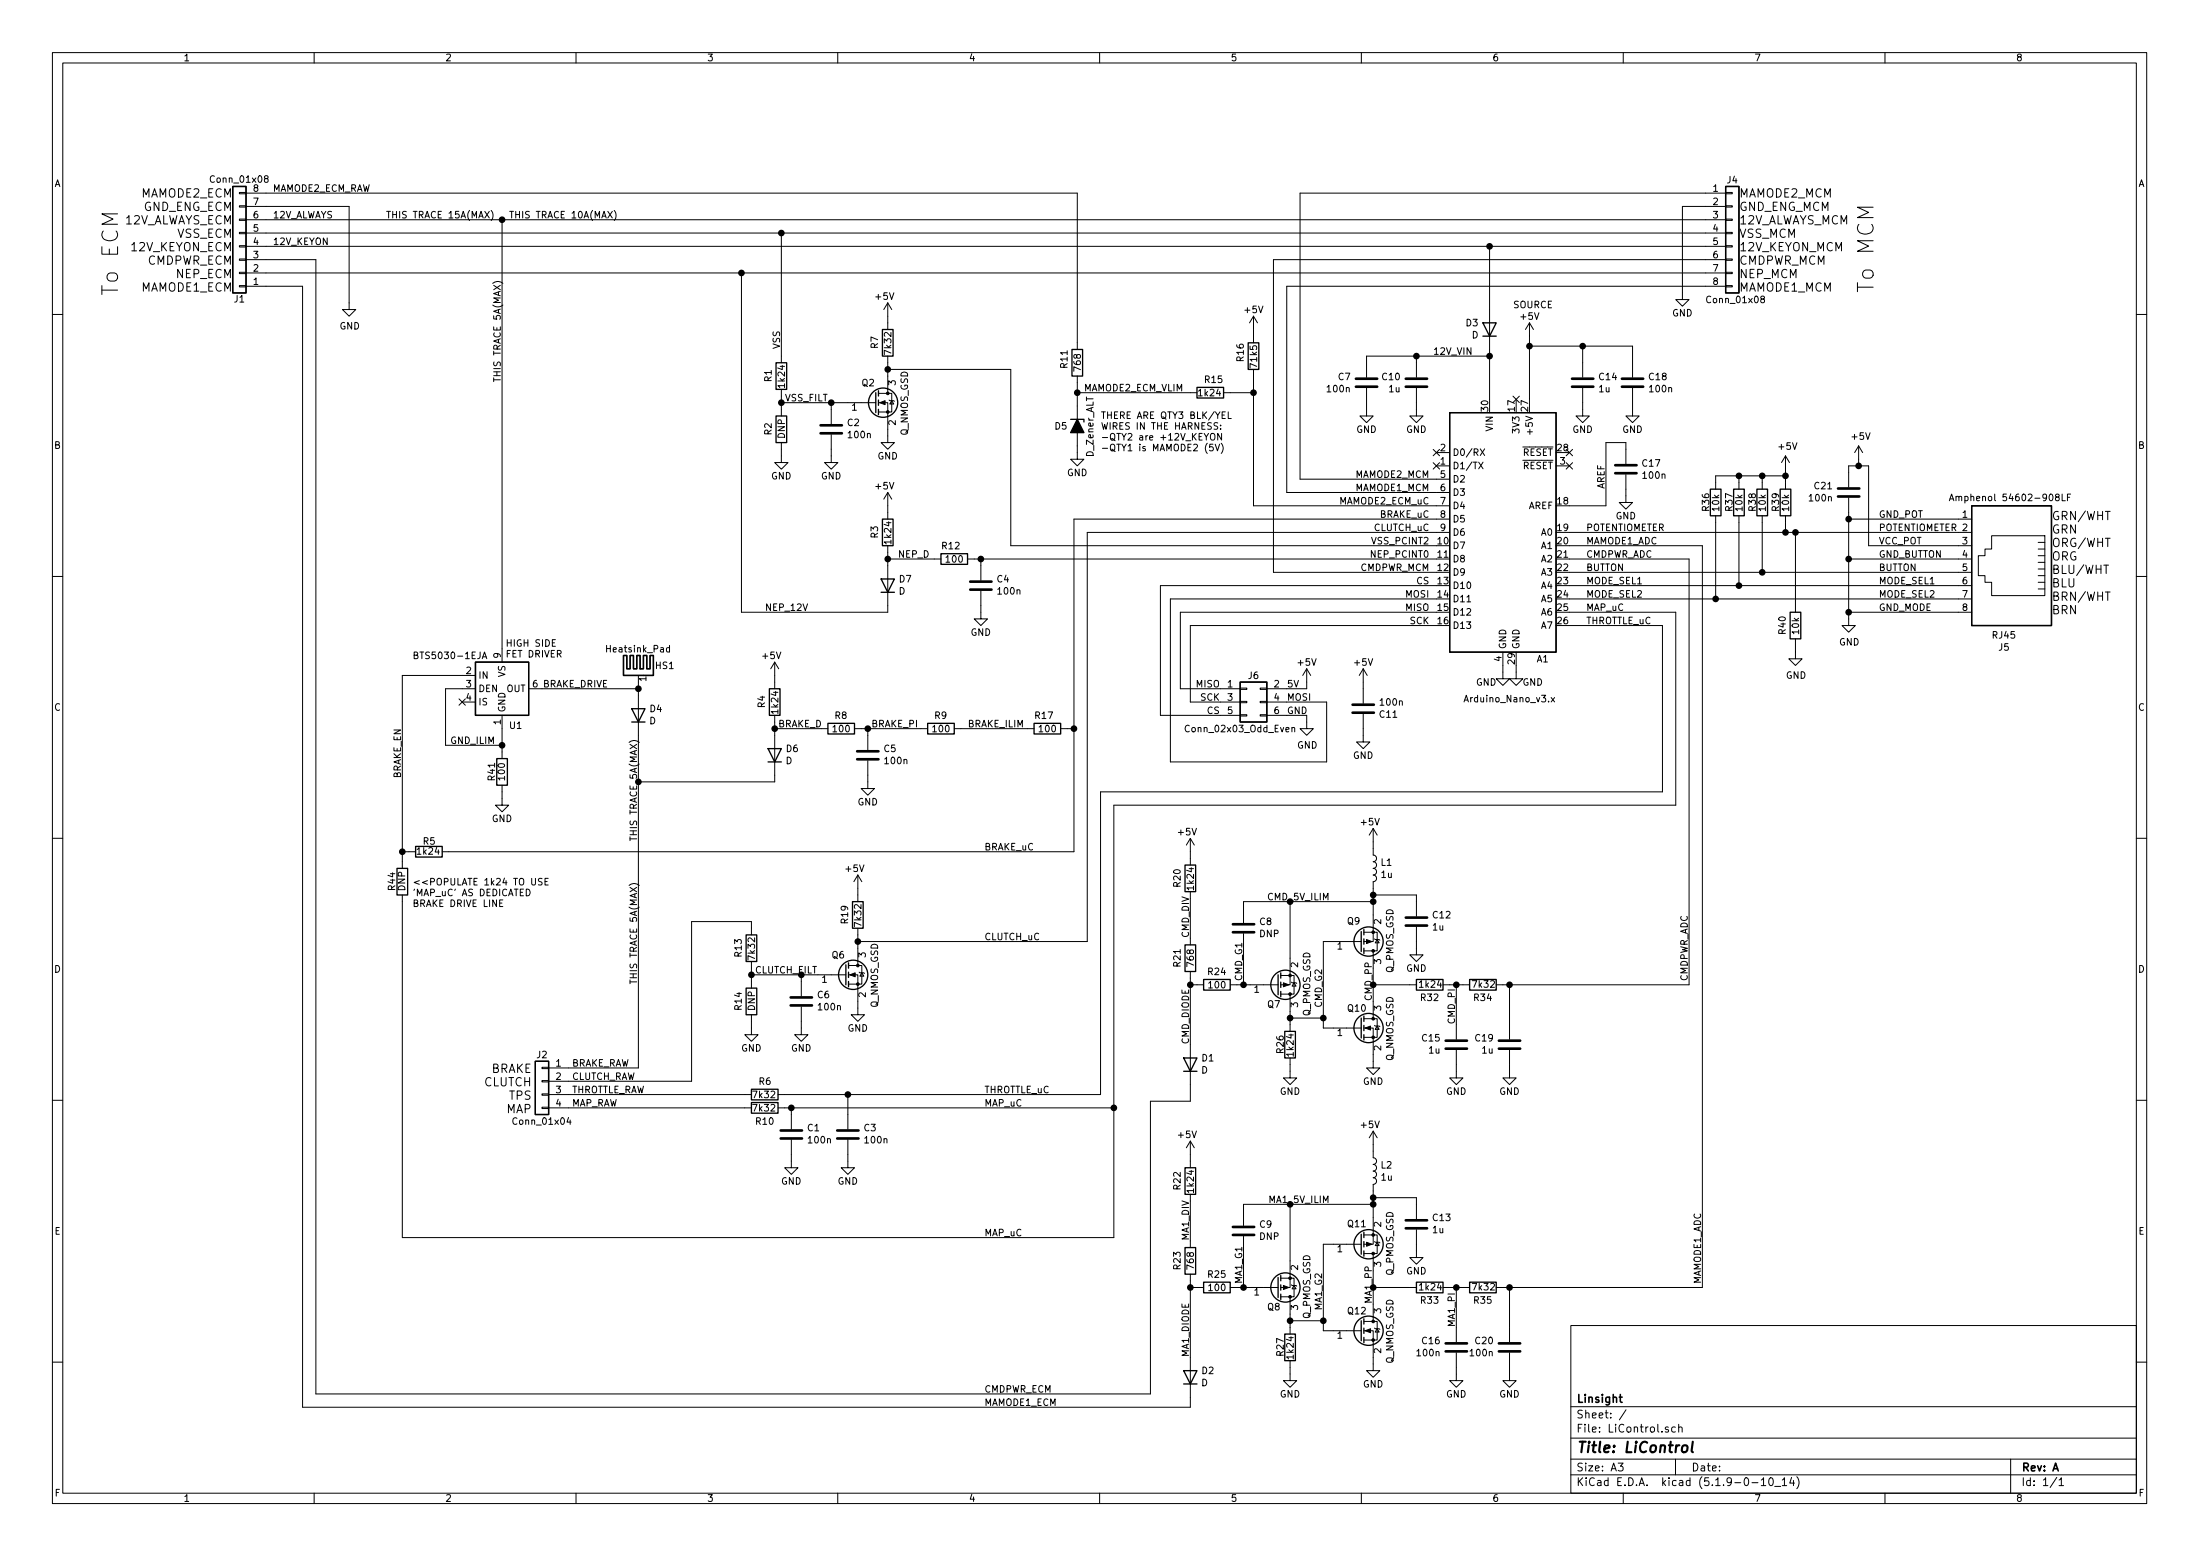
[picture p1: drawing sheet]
<svg xmlns="http://www.w3.org/2000/svg" width="420mm" height="297mm" viewBox="0 0 420 297" stroke-linecap="round" stroke-linejoin="round" font-family="sans-serif">
<g fill="none" stroke="#000" stroke-width=".19">
<path d="M10 10h400v277h-400zM12 12h396v273.1h-396zM60 10v2M110 10v2M160 10v2M210 10v2M260 10v2M310 10v2M360 10v2M45.7 39.3h1.3v.2h-1.3zM45.7 36.7h1.3v.3h-1.3zM47 39.4h19.7v19.7h1.2l-1.2 1.3-1.3-1.3h1.3"/>
<path d="M47 36.9h158.7v29.8M50.7 34.1l-.2-.1v-.3l.2-.2 .4 .1 .1 .4-.6 .1-.1 .2v.3l.2 .2h.4l.1-.2v-.4l-.2-.1M329.6 39.3h1.2v.2h-1.2zM329.6 36.7h1.2v.3h-1.2zM329.6 39.4h-8.3v17.8h1.3l-1.3 1.3-1.3-1.3h1.3M329.6 36.9h-81.3v54.6h28.6M45.7 41.8h1.3v.3h-1.3zM45.7 44.4h1.3v.2h-1.3zM45.7 49.4h1.3v.3h-1.3zM45.7 52h1.3v.2h-1.3zM45.7 54.5h1.3v.3h-1.3zM45.7 46.9h1.3v.3h-1.3z"/>
<path d="M47 41.9h282.6M47 44.5h282.6M47 47h282.6M47 49.6h13.3v216.5h159.4v-55.9h7.6v-24.7M47 52.1h282.6M47 54.6h10.8v214h169.5v-25.4M92.6 40.3l.8 1.3M93.4 40.3l-.8 1.3M93.8 40.2a1.47 1.47 0 0 1 0 1.9M95.9 41.9v84.5M116.1 40.3l.8 1.3M116.9 40.3l-.8 1.3"/>
<path d="M117.3 40.2a1.47 1.47 0 0 1 0 1.9M141.6 52.1v64.8h27.9v-12.7M149.2 44.5v24.8M169.5 57.8v5.1M169.5 57.8l-.7 1.3M169.5 57.8l.8 1.3M284.5 47v29.2M329.6 49.4h1.2v.3h-1.2zM329.6 52h1.2v.2h-1.2zM329.6 54.5h1.2v.3h-1.2zM329.6 46.9h1.2v.3h-1.2zM329.6 41.8h1.2v.3h-1.2z"/>
<path d="M329.6 44.4h1.2v.2h-1.2zM329.6 49.6h-86.4v59.7h31.1M329.6 54.6h-83.9v39.4h31.2M336.5 57.1l-.2-.1v-.3l.2-.2 .4 .1v.4l-.5 .1-.1 .2v.3l.2 .2 .4-.1 .1-.1-.1-.4-.1-.1M10 60h2M94.3 72.1v.8M94.3 72.5h1.3M149.2 74.3v5.1M149.2 76.9h18.1M158.7 76.9v4M167.8 76.9h1.7v7.6h1.3l-1.3 1.3-1.2-1.3h1.2M167.8 75.1h2.5v3.5h-2.5"/>
<path d="M169.5 70.5h23.5v33.7h81.3M169.5 68v7.1M169.8 76.4l1 .2M170.3 76.5l.4 .6h-.8zM205.7 71.8v15.9h1.3l-1.3 1.2-1.2-1.2h1.2M205.7 75h22.9M233.4 79.2h.4M233.7 75h5.7M234 78.6h-.6v1.3h.6M234.6 78.6v1.3h.6M239.4 60.4v5M239.4 70.5v26.1h37.5"/>
<path d="M239.4 60.4l-.8 1.2M239.4 60.4l.8 1.2M261 74.1v5.3h1.3l-1.3 1.3-1.3-1.3h1.3M270.5 74.1v5.3h1.3l-1.3 1.3-1.3-1.3h1.3M270.5 68v4M284.5 68h-23.5v4M289 75.6l1.2 1.2M290.2 75.6l-1.2 1.2M292.1 61.6l-.8 1.3M292.1 61.6v14.6M292.1 61.6l.8 1.3M292.1 66.1h19.7v5.9"/>
<path d="M302.3 74.1v5.3h1.2l-1.2 1.3-1.3-1.3h1.3M302.3 66.1v5.9M311.8 74.1v5.3h1.3l-1.3 1.3-1.3-1.3h1.3M408 60h2M149.2 84.5v3.8h1.3l-1.3 1.3-1.2-1.3h1.2M158.7 83v5.3h1.3l-1.3 1.3-1.2-1.3h1.2M169.5 94l-.7 1.3M169.5 94v5.1M169.5 94l.8 1.3M230 82.7l.4 .7 .4-.7M231.2 82.9l.3-.2a.45 .45 0 0 1 .5 .5l-.1 .8h-.6a1 1 0 0 1-.1-1.1zM231.6 84.8h-.5l-.1 .6 .5-.1 .2 .2v.3l-.2 .3-.5-.2"/>
<path d="M232.1 84.8l.4 1.3 .4-1.3M232.6 80.8l-.5-.1-.2 .1 .1 .4 .5 .3 .1 .2-.3 .3-.4-.1M233.1 81.8v.2M233.1 81.2v.1M233.2 84.6a1.4 1.4 0 0 1 0 1.9M233.3 82.7v1.3l-.7-1.3v1.3M273.7 88.3l1.2 1.2M273.7 85.8l1.2 1.2M274.3 88.9h2.6M274.3 86.4h2.6M274.9 88.3l-1.2 1.2M274.9 85.8l-1.2 1.2"/>
<path d="M276.9 99.1h-71.8v63.5h-120.6M282.4 88.2l.8 1.3M282.7 85.7l.8 1.3M283.2 88.2l-.8 1.3M283.5 85.7l-.8 1.3M297.2 88.9h2.5M299.1 85.8l1.2 1.2M299.1 88.3l1.2 1.2M300.3 85.8l-1.2 1.2M300.3 88.3l-1.2 1.2M310.5 90.6v5.3h1.3l-1.3 1.3-1.3-1.3h1.3M310.5 88.6v-4.1h-3.8v12.1h-7"/>
<path d="M327.7 98.5v15.8M332.1 90.8v2.6M332.1 98.5v13.3M336.5 90.8v2.6M336.5 98.5v10.8M341 87l-.8 1.3M341 87v6.4M341 98.5v3.1M341 87l.8 1.3M341 90.8h-13.3v2.6M353.1 95v24.4h1.2l-1.2 1.3-1.3-1.3h1.3M353.1 99.1h23.5"/>
<path d="M353.1 93v-4.1h3.8v15.3h19.7M355 85.1l-.8 1.3M355 85.1v3.8M355 85.1l.7 1.3M391.5 94.4l.1-.1a.67 .67 0 0 1 .5 .7 .67 .67 0 0 1-.5 .6l-.3-.5zM392.8 94.9l-.2-.1v-.4l.2-.1 .4 .1v.4l-.5 .1-.1 .2v.3l.2 .2 .4-.1 .1-.1-.1-.4-.2-.1M393.8 94.3v1.3h.6M394.8 94.9h.5M395.5 94.3h-.7v1.3M10 110h2M169.5 106.7h10.2M184.8 106.7h89.5"/>
<path d="M187.3 112.8v5.3h1.3l-1.3 1.3-1.2-1.3h1.2M187.3 106.7v4.1M274.3 111.8h-52.7v24.8h15.3M274.3 114.3h-50.8v31.2h29.9v-11.5h-11.5M274.3 116.9h-48.9v14.6h11.5M274.3 119.4h-47v14.6h9.6M276.9 101.6h-69.3v78.1h-43.8M299.7 101.6h76.9M299.7 104.2h25.4v141.6h-39.4M299.7 106.7h22.9v81.3h-36.9M299.7 109.3h76.9M299.7 111.8h76.9"/>
<path d="M299.7 114.3h76.9M299.7 116.9h20.3v36.8h-107.3v82.6h-135.9v-65.4M299.7 119.4h17.8v31.8h-107.3v57.8h-61.6M342.9 101.6v15.3M353.1 106.7h23.5M353.1 116.9h23.5M380.4 102.3h10.1v11.4h-10.1v-2.5h-1.3v-1.3h-1.3v-3.8h1.3v-1.3h1.3zM389.3 103.5h1.2M389.3 104.8h1.2M389.3 106.1h1.2M389.3 107.4h1.2M389.3 108.6h1.2"/>
<path d="M389.3 109.9h1.2M389.3 111.2h1.2M389.3 112.4h1.2M401.8 107.9h.9M402.1 113h.9M408 110h2M79.1 125.1l.6-.1 .1-.2-.1-.2-.6-.1v1.2h.5l.2-.1v-.3l-.3-.2M87.7 133.4l1.2 1.2M88.3 134h2.5M88.9 133.4l-1.2 1.2M90.8 131.5h-5.7v10.8h10.8M90.8 128.9h-14v36.9"/>
<path d="M92.1 125.7l.4-1.2 .5 1.2M92.2 125.4h.6M95.9 136.6v8.2M101 131.5h20.9M106.1 122.1h-.6v1.3h.6M121.9 130.2v73.7h-17.1M127.9 123.7l-.4-.1-.2 .3 .1 .5h.5M127.9 123.2v1.3M148 139.1h10.1M148 126.4l-.8 1.3M148 126.4v5.1M148 136.6v12.7h-26.1"/>
<path d="M148 126.4l.7 1.3M163.2 139.1h14M165.7 139.1v4.1M182.2 139.1h15.3M202.6 139.1h2.5M236.9 136.4h1.2v.3h-1.2zM236.9 131.4h1.2v.2h-1.2zM236.9 133.9h1.2v.2h-1.2zM240.7 136.4h1.2v.3h-1.2zM240.7 131.4h1.2v.2h-1.2zM240.7 133.9h1.2v.2h-1.2zM241.9 136.6h7.7v2.5h1.2l-1.2 1.3-1.3-1.3h1.3"/>
<path d="M246.7 139l.2-.1h.3l.1 .8M246.7 138.9v.8M249.6 127.7l-.8 1.2M249.6 127.7v3.8h-7.7M249.6 127.7l.7 1.2M260.3 136.3v5.3h1.3l-1.3 1.3-1.2-1.3h1.2M260.3 127.7l-.7 1.2M260.3 127.7v6.6M260.3 127.7l.8 1.2M287 124.5v5.1h1.3l-1.3 1.2-1.3-1.2h1.3M289.6 127v2.6h1.2l-1.2 1.2-1.3-1.2h1.3M296.2 133.2l.7 .8"/>
<path d="M296.9 133.2l-.7 .8M342.9 122v3.8h1.3l-1.3 1.2-1.3-1.2h1.3M95.9 149.9v3.8h-1.3l1.3 1.3 1.3-1.3h-1.3M120.3 159.8v.7M165.7 145.2v5.3h1.3l-1.3 1.3-1.2-1.3h1.2M262.3 158.2v5a.63 .63 0 0 1 .6 .7 .63 .63 0 0 1-.6 .6 .63 .63 0 0 1 .6 .6 .63 .63 0 0 1-.6 .7 .63 .63 0 0 1 .6 .6 .63 .63 0 0 1-.6 .6 .63 .63 0 0 1 .6 .7 .63 .63 0 0 1-.6 .6v11.4h-1.8M262.3 158.2l-.8 1.2M262.3 158.2l.7 1.2M10 160h2M76.8 162.6h2.6M95.4 172.4h.5M96 171.8h-.6v1.3h.6"/>
<path d="M100.5 169.7a.64 .64 0 0 1 .7 .7 .64 .64 0 0 1-.7 .6zM101.5 167.7v1l.3 .2h.4l.1-.2v-1M103.5 167.8l-.5-.1-.1 .1v.4l.5 .2 .1 .3-.2 .2h-.5M104.1 168.3h.4M104.7 167.7h-.6v1.2h.6M120.3 160.1h1.3M143.5 178.5v-2.6h-11.4v30.5h-27.3M163.8 167l-.7 1.3M163.8 167v5.1M163.8 177.2v7.1M163.8 167l.8 1.3M227.3 160.1v5"/>
<path d="M227.3 170.2v10.2M227.3 160.1l-.7 1.2M227.3 160.1l.8 1.2M237.5 178.2v9.8M246.4 172.1v15.9h-1.8M260 179.7h-7.3v16.6h7.3M260.5 178h2.5v3.5h-2.5M262.3 170.9h8.2v4M262.3 172.1h-24.8v4.1M262.5 179.2l1 .3M263 179.4l.4 .6h-.8zM270.5 176.9v5.4h1.3l-1.3 1.3-1.3-1.3h1.3"/>
<path d="M408 160h2M120.3 187.1v.7M120.3 187.4h1.3M143.5 193.7v3.8h1.3l-1.3 1.3-1.3-1.3h1.3M143.5 183.6v5M143.5 186.1h18M153 192.2v5.3h1.3l-1.3 1.3-1.2-1.3h1.2M153 186.1v4.1M162.1 186.1h1.7v7.6h1.3l-1.3 1.3-1.2-1.3h1.2M162.1 184.3h2.5v3.6h-2.5M164.1 185.6l1 .2M164.6 185.7l.4 .6h-.8z"/>
<path d="M227.3 188h2.6M234.9 188h9.2M244.6 186.2h2.5v3.6h-2.5M246.4 189.8v7.1M246.4 194.3h6.3M246.6 187.5l1 .2M247.1 187.6l.4 .7h-.7zM260.5 196.3h1.8v7.6h1.2l-1.2 1.2-1.3-1.2h1.3M260.5 194.5h2.5v3.5h-2.5M262.3 181.5v13M262.3 188h8.2M262.5 195.7l1 .3"/>
<path d="M263 195.9l.4 .6h-.8zM275.6 188h5.1M278.1 188v10.4M288.3 188v10.4M10 210h2M103.5 211.4h1.3v.2h-1.3zM103.5 208.8h1.3v.3h-1.3zM103.5 203.7h1.3v.3h-1.3zM103.5 206.3h1.3v.2h-1.3zM104.8 209h38.7M104.8 211.5h38.7M108.6 213.3l-.3 .9h.8"/>
<path d="M108.9 213.8v.8M148.6 211.5h64.1M151.1 217.6v5.3h1.3l-1.3 1.3-1.2-1.3h1.2M151.1 211.5v4.1M161.9 217.6v5.3h1.3l-1.3 1.3-1.2-1.3h1.2M161.9 209v6.6M227.3 217.8l-.7 1.3M227.3 217.8v5.1M227.3 217.8l.8 1.3M246.4 202v3.8h1.2l-1.2 1.2-1.3-1.2h1.3M262.3 215.9v5.1a.63 .63 0 0 1 .6 .7 .63 .63 0 0 1-.6 .6 .63 .63 0 0 1 .6 .6 .63 .63 0 0 1-.6 .7 .63 .63 0 0 1 .6 .6 .63 .63 0 0 1-.6 .6 .63 .63 0 0 1 .6 .7 .63 .63 0 0 1-.6 .6v11.4h-1.8M262.3 215.9l-.8 1.3"/>
<path d="M262.3 215.9l.7 1.3M278.1 200.4v5.4h1.3l-1.3 1.2-1.2-1.2h1.2M288.3 200.4v5.4h1.3l-1.3 1.2-1.3-1.2h1.3M408 210h2M227.3 228v10.2M237.5 236v9.8M246.4 229.9v15.9h-1.8M260 237.5h-7.3v16.5h7.3M260.5 235.7h2.5v3.6h-2.5M262.3 239.3v13M262.3 228.6h8.2v4.1M262.3 229.9h-24.8v4.1"/>
<path d="M262.5 237l1 .3M263 237.1l.4 .7h-.8zM270.5 234.7v5.4h1.3l-1.3 1.2-1.3-1.2h1.3M227.3 245.8h2.6M234.9 245.8h9.2M244.6 244h2.5v3.6h-2.5M246.4 259.8v3.8h1.2l-1.2 1.2-1.3-1.2h1.3M246.4 247.6v7.1M246.4 252.1h6.3M246.6 245.3l1 .2M247.1 245.4l.4 .6h-.7zM260.5 254h1.8v7.7h1.2l-1.2 1.2-1.3-1.2h1.3"/>
<path d="M260.5 252.3h2.5v3.5h-2.5M262.3 245.8h8.2M262.5 253.5l1 .3M263 253.7l.4 .6h-.8zM275.6 245.8h5.1M278.1 258.2v5.4h1.3l-1.3 1.2-1.2-1.2h1.2M278.1 245.8v10.4M288.3 258.2v5.4h1.3l-1.3 1.2-1.3-1.2h1.3M288.3 245.8v10.4M300 253h108v32.1h-108zM10 260h2M300 278.5h108"/>
<path d="M300 274.5h108M300 268.5h108M309 279.3h1l-.5 .6 .4 .1v.7l-.2 .1-.7-.1M310.5 269.1l-1.2 2M318.6 272.5a.37 .37 0 0 0-.6 .1l.1 .2 .5 .2 .1 .1-.2 .3-.5-.1M320 272.5l-.5-.1-.2 .3v.6l.2 .1 .5-.1M320 278.5v3M320.6 272.5h.1a.37 .37 0 0 1 .6 .1v.8M320.6 271.9v1.5M384 278.5v6.6M408 260h2M60 285.1v1.9"/>
<path d="M110 285.1v1.9M160 285.1v1.9M210 285.1v1.9M260 285.1v1.9M300 281.5h108M310 285.1v1.9M334.6 283h1.1M336.4 282.5l.4-.4v1.5M336.4 283.6h.8M337.9 282.3l.3-.2a.81 .81 0 0 1 .5 .6 .81 .81 0 0 1-.2 .8l-.2 .1a.79 .79 0 0 1-.4-1.3zM338.9 283.8h1.2M340.4 282.5l.4-.4v1.5"/>
<path d="M340.4 283.6h.8M342.2 282l-.4 1.1h.9M342.5 282.6v1M343.2 281.9a1.71 1.71 0 0 1 0 2.3M360 285.1v1.9M392.8 282l-1.3 2M393.2 282.5l.5-.4v1.5M393.2 283.6h.9"/>
</g>
<path d="M321.4 276.1l.1-.1a.53 .53 0 0 1 .8 .3l-.2 .7a.51 .51 0 0 1-.5 .2 .51 .51 0 0 1-.4-.4zM323.3 275.2l-.2 1.7 .2 .3" fill="none" stroke="#000" stroke-width=".41"/>
<path d="M309.2 266.7h.6M309.4 266.2v1.3l.4 .2" fill="none" stroke="#000" stroke-width=".3"/>
<g fill="none" stroke="#000" stroke-width=".25">
<path d="M44.4 35.6h2.6v20.3h-2.6zM329.6 35.6h2.5v20.3h-2.5zM148.2 69.3h2v5h-2zM148.2 79.4h2v5.1h-2zM167.3 75v3.8M167.8 74.6v1M167.8 76.4v1M167.8 78.1v1.1M168.5 62.9h2.1v5.1h-2.1zM204.7 66.7h2.1v5.1h-2.1zM228.6 74h5.1v2h-5.1zM238.4 65.4h2v5.1h-2z"/>
<path d="M276.9 78.8h20.3v45.7h-20.3zM283.2 61.6h2.5l-1.2 2.6zM283.2 64.2h2.5M168.5 99.1h2.1v5.1h-2.1zM204.5 80h2.5v.6M326.6 93.4h2.1v5.1h-2.1zM331.1 93.4h2v5.1h-2zM335.5 93.4h2.1v5.1h-2.1zM340 93.4h2v5.1h-2zM376.6 96.6h15.2v22.8h-15.2zM168.3 110.5h2.5l-1.3 2.6zM168.3 113.1h2.5"/>
<path d="M179.7 105.7h5.1v2h-5.1zM341.9 116.9h2v5.1h-2zM90.8 126.4h10.2v10.2h-10.2zM119.1 125.1h.6v2.6h.6v-2.6h.7v2.6h.6v-2.6h.7v2.6h.6v-2.6h.6v2.6h.7v-2.6h.6v3.8h-5.7zM120.6 135.3h2.6l-1.3 2.5zM120.6 137.8h2.6M146.9 131.5h2.1v5.1h-2.1zM158.1 138.1h5.1v2h-5.1zM177.2 138.1h5v2h-5zM197.5 138.1h5.1v2h-5.1zM236.9 130.2h5v7.6h-5zM94.9 144.8h2v5.1h-2z"/>
<path d="M146.7 142.9h2.5l-1.2 2.6zM146.7 145.5h2.5M75.8 165.8h2.1v5.1h-2.1zM79.4 161.6h5.1v2h-5.1zM142.5 178.5h2v5.1h-2zM162.8 172.1h2v5.1h-2zM226.3 165.1h2v5.1h-2zM260 177.8v3.8M260.5 177.5v1M260.5 179.2v1M142.5 188.6h2v5.1h-2zM161.5 184.2v3.8"/>
<path d="M162.1 183.8v1M162.1 185.6v1M162.1 187.4v1M226.3 180.4h2v5.1h-2zM229.9 187h5v2h-5zM244.1 186.1v3.8M244.6 185.7v1M244.6 187.5v1M244.6 189.3v1M245.4 196.9h2v5.1h-2zM260 194.3v3.9M260.5 181v1"/>
<path d="M260.5 194v1M260.5 195.7v1.1M260.5 197.5v1M270.5 187h5.1v2h-5.1zM280.7 187h5v2h-5zM102.2 202.6h2.6v10.2h-2.6zM143.5 210.5h5.1v2h-5.1zM143.5 207.9h5.1v2.1h-5.1zM226.1 202h2.5l-1.3 2.5zM226.1 204.5h2.5M226.3 238.2h2v5h-2zM226.3 222.9h2v5.1h-2z"/>
<path d="M260 235.6v3.8M260.5 235.2v1.1M260.5 237v1M260.5 238.8v1M229.9 244.8h5v2h-5zM244.1 243.9v3.8M244.6 243.5v1M244.6 245.3v1M244.6 247.1v1M245.4 254.7h2v5.1h-2zM260 252.1v3.8M260.5 251.8v1"/>
<path d="M260.5 253.5v1M260.5 255.3v1M270.5 244.8h5.1v2h-5.1zM280.7 244.8h5v2h-5zM226.1 261.7h2.5l-1.3 2.5zM226.1 264.2h2.5"/>
<circle cx="168.7" cy="76.9" r="2.79"/>
<circle cx="261.4" cy="179.7" r="2.79"/>
<circle cx="162.9" cy="186.1" r="2.79"/>
<circle cx="245.5" cy="188" r="2.79"/>
<circle cx="261.4" cy="196.3" r="2.79"/>
<circle cx="261.4" cy="237.5" r="2.79"/>
<circle cx="245.5" cy="245.8" r="2.79"/>
<circle cx="261.4" cy="254" r="2.79"/>
</g>
<g fill="none" stroke="#000" stroke-width=".51">
<path d="M259 73.8h4M259 72.3h4M268.5 73.8h4M268.5 72.3h4M300.2 73.8h4.1M300.2 72.3h4.1M309.8 73.8h4M309.8 72.3h4M156.7 81.2h4.1M156.7 82.7h4.1M308.5 90.3h4M308.5 88.8h4"/>
<path d="M351 93.3h4.1M351 94.8h4.1M185.3 111h4.1M185.3 112.6h4.1M258.3 134.5h4.1M258.3 136.1h4.1M163.7 143.4h4.1M163.7 144.9h4.1M235.5 176.4h4M235.5 178h4M268.5 175.2h4M268.5 176.7h4"/>
<path d="M151 190.4h4.1M151 191.9h4.1M276.1 198.7h4.1M286.3 198.7h4M149.1 215.8h4.1M149.1 217.3h4.1M159.9 215.8h4.1M159.9 217.3h4.1M276.1 200.2h4.1M286.3 200.2h4M235.5 234.2h4M235.5 235.7h4"/>
<path d="M268.5 233h4M268.5 234.5h4M276.1 256.4h4.1M276.1 258h4.1M286.3 256.4h4M286.3 258h4"/>
</g>
<g fill="#000" stroke="#000" stroke-width=".25">
<path d="M205.7 80l1.3 2.6h-2.5z"/>
<circle cx="95.9" cy="41.9" r=".51"/>
<circle cx="141.6" cy="52.1" r=".51"/>
<circle cx="149.2" cy="44.5" r=".51"/>
<circle cx="284.5" cy="47" r=".51"/>
<circle cx="149.2" cy="76.9" r=".51"/>
<circle cx="158.8" cy="76.9" r=".51"/>
<circle cx="169.5" cy="70.5" r=".51"/>
<circle cx="205.7" cy="75" r=".51"/>
<circle cx="239.4" cy="75" r=".51"/>
<circle cx="270.5" cy="68" r=".51"/>
<circle cx="284.5" cy="68" r=".51"/>
<circle cx="292.1" cy="66.1" r=".51"/>
<circle cx="302.3" cy="66.1" r=".51"/>
<circle cx="332.1" cy="90.8" r=".51"/>
<circle cx="336.5" cy="90.8" r=".51"/>
<circle cx="341" cy="90.8" r=".51"/>
<circle cx="353.1" cy="99.1" r=".51"/>
<circle cx="355" cy="88.9" r=".51"/>
<circle cx="169.5" cy="106.7" r=".51"/>
<circle cx="187.3" cy="106.7" r=".51"/>
<circle cx="327.7" cy="114.3" r=".51"/>
<circle cx="332.1" cy="111.8" r=".51"/>
<circle cx="336.5" cy="109.3" r=".51"/>
<circle cx="341" cy="101.6" r=".51"/>
<circle cx="342.9" cy="101.6" r=".51"/>
<circle cx="353.1" cy="116.9" r=".51"/>
<circle cx="353.1" cy="106.7" r=".51"/>
<circle cx="121.9" cy="131.5" r=".51"/>
<circle cx="148" cy="139.1" r=".51"/>
<circle cx="165.7" cy="139.1" r=".51"/>
<circle cx="205.1" cy="139.1" r=".51"/>
<circle cx="95.9" cy="142.3" r=".51"/>
<circle cx="76.8" cy="162.6" r=".51"/>
<circle cx="163.8" cy="179.7" r=".51"/>
<circle cx="262.3" cy="172.1" r=".51"/>
<circle cx="262.3" cy="170.9" r=".51"/>
<circle cx="143.5" cy="186.1" r=".51"/>
<circle cx="227.3" cy="188" r=".51"/>
<circle cx="237.5" cy="188" r=".51"/>
<circle cx="246.4" cy="194.3" r=".51"/>
<circle cx="252.7" cy="194.3" r=".51"/>
<circle cx="278.1" cy="188" r=".51"/>
<circle cx="288.3" cy="188" r=".51"/>
<circle cx="151.1" cy="211.5" r=".51"/>
<circle cx="161.9" cy="209" r=".51"/>
<circle cx="212.7" cy="211.5" r=".51"/>
<circle cx="262.3" cy="229.9" r=".51"/>
<circle cx="262.3" cy="228.6" r=".51"/>
<circle cx="227.3" cy="245.8" r=".51"/>
<circle cx="237.5" cy="245.8" r=".51"/>
<circle cx="246.4" cy="252.1" r=".51"/>
<circle cx="252.7" cy="252.1" r=".51"/>
<circle cx="278.1" cy="245.8" r=".51"/>
<circle cx="288.3" cy="245.8" r=".51"/>
</g>
<g fill="#000" stroke="#000" stroke-width=".19">
<path d="M168 76.9l1-.4v.8zM261 179.4l1 .3-1 .4zM162.3 186.1l1-.4v.8zM245.1 187.6l1 .4-1 .4zM260.7 196.3l1-.4v.7zM261 237.1l1 .4-1 .4zM245.1 245.4l1 .4-1 .4zM260.7 254l1-.3v.7z"/>
<circle cx="169.5" cy="75.1" r=".25"/>
<circle cx="169.5" cy="78.6" r=".25"/>
<circle cx="262.3" cy="178" r=".25"/>
<circle cx="163.8" cy="187.9" r=".25"/>
<circle cx="163.8" cy="184.3" r=".25"/>
<circle cx="246.4" cy="186.2" r=".25"/>
<circle cx="246.4" cy="189.8" r=".25"/>
<circle cx="262.3" cy="181.5" r=".25"/>
<circle cx="262.3" cy="194.5" r=".25"/>
<circle cx="262.3" cy="198" r=".25"/>
<circle cx="262.3" cy="235.7" r=".25"/>
<circle cx="262.3" cy="239.3" r=".25"/>
<circle cx="246.4" cy="247.6" r=".25"/>
<circle cx="246.4" cy="244" r=".25"/>
<circle cx="262.3" cy="252.3" r=".25"/>
<circle cx="262.3" cy="255.8" r=".25"/>
</g>
<g font-size="4.2">
<text x="22.6" y="55.6" transform="rotate(-90 22.6 55.6)">To ECM</text>
<text x="357.9" y="55" transform="rotate(-90 357.9 55)">To MCM</text>
</g>
<text font-size="2.8" x="301" y="277.3">Title: LiControl</text>
<g font-size="2.2">
<text x="26.9" y="37.7">MAMODE2_ECM</text>
<text x="27.2" y="40.3">GND_ENG_ECM</text>
<text x="332.1" y="37.7">MAMODE2_MCM</text>
<text x="332.1" y="40.3">GND_ENG_MCM</text>
<text x="23.4" y="42.8">12V_ALWAYS_ECM</text>
<text x="25.1" y="48">12V_KEYON_ECM</text>
<text x="33.8" y="45.4">VSS_ECM</text>
<text x="332.1" y="42.8">12V_ALWAYS_MCM</text>
<text x="332.1" y="45.4">VSS_MCM</text>
<text x="332.1" y="48">12V_KEYON_MCM</text>
<text x="28" y="50.5">CMDPWR_ECM</text>
<text x="33.7" y="53.1">NEP_ECM</text>
<text x="332.1" y="50.5">CMDPWR_MCM</text>
<text x="332.1" y="53.1">NEP_MCM</text>
<text x="26.9" y="55.7">MAMODE1_ECM</text>
<text x="332.1" y="55.7">MAMODE1_MCM</text>
<text x="391.8" y="99.3">GRN/WHT</text>
<text x="391.8" y="101.9">GRN</text>
<text x="391.8" y="104.4">ORG/WHT</text>
<text x="391.8" y="107">ORG</text>
<text x="391.8" y="109.6">BLU/WHT</text>
<text x="391.8" y="112.1">BLU</text>
<text x="391.8" y="114.7">BRN/WHT</text>
<text x="391.8" y="117.3">BRN</text>
<text x="92.4" y="207.4">CLUTCH</text>
<text x="93.7" y="204.8">BRAKE</text>
<text x="97.3" y="209.9">TPS</text>
<text x="96.6" y="212.5">MAP</text>
</g>
<g font-size="2.1">
<text x="301" y="267.8">Linsight</text>
<text x="301" y="273.5">File: LiControl.sch</text>
<text x="301" y="270.8">Sheet: /</text>
<text x="301" y="280.9">Size: A3</text>
<text x="323" y="280.9">Date:</text>
<text x="386" y="280.9">Rev: A</text>
<text x="301" y="283.7">KiCad E.D.A. kicad (5.1.9-0-10_14)</text>
<text x="386" y="283.7">Id: 1/1</text>
</g>
<g font-size="1.8">
<text x="35" y="11.7">1</text>
<text x="85" y="11.7">2</text>
<text x="135" y="11.7">3</text>
<text x="185" y="11.7">4</text>
<text x="235" y="11.7">5</text>
<text x="285" y="11.7">6</text>
<text x="335" y="11.7">7</text>
<text x="385" y="11.7">8</text>
<text x="10.4" y="35.7">A</text>
<text x="40.5" y="34.9">Conn_01x08</text>
<text x="329.9" y="35">J4</text>
<text x="408.4" y="35.7">A</text>
<text x="48.4" y="41.7">6</text>
<text x="48.4" y="39.2">7</text>
<text x="48.4" y="36.6">8</text>
<text x="52.1" y="41.7">12V_ALWAYS</text>
<text x="52.1" y="36.6">MAMODE2_ECM_RAW</text>
<text x="73.7" y="41.7">THIS TRACE 15A(MAX)</text>
<text x="97.2" y="41.7">THIS TRACE 10A(MAX)</text>
<text x="327.2" y="36.6">1</text>
<text x="327.2" y="39.2">2</text>
<text x="327.2" y="41.7">3</text>
<text x="48.4" y="46.8">4</text>
<text x="48.4" y="44.2">5</text>
<text x="52.1" y="46.8">12V_KEYON</text>
<text x="327.2" y="44.2">4</text>
<text x="327.2" y="46.8">5</text>
<text x="48.4" y="51.9">2</text>
<text x="48.4" y="49.3">3</text>
<text x="327.2" y="49.3">6</text>
<text x="327.2" y="51.9">7</text>
<text x="44.8" y="57.7">J1</text>
<text x="48.4" y="54.4">1</text>
<text x="167.3" y="57.2">+5V</text>
<text x="237.8" y="59.8">+5V</text>
<text x="288.9" y="58.8">SOURCE</text>
<text x="326.3" y="57.9">Conn_01x08</text>
<text x="327.2" y="54.4">8</text>
<text x="64.8" y="62.9">GND</text>
<text x="280" y="62.3">D3</text>
<text x="281.1" y="64.6">D</text>
<text x="290.5" y="61">+5V</text>
<text x="319.4" y="60.4">GND</text>
<text x="95.6" y="71.8" transform="rotate(-90 95.6 71.8)">THIS TRACE 5A(MAX)</text>
<text x="149" y="66.7" transform="rotate(-90 149 66.7)">VSS</text>
<text x="167.7" y="66.5" transform="rotate(-90 167.7 66.5)">R7</text>
<text x="170.2" y="67.5" transform="rotate(-90 170.2 67.5)">7k32</text>
<text x="203.9" y="70.2" transform="rotate(-90 203.9 70.2)">R11</text>
<text x="206.4" y="70.7" transform="rotate(-90 206.4 70.7)">768</text>
<text x="237.5" y="68.9" transform="rotate(-90 237.5 68.9)">R16</text>
<text x="240.1" y="70.1" transform="rotate(-90 240.1 70.1)">71k5</text>
<text x="274.2" y="67.7">12V_VIN</text>
<text x="147.4" y="72.9" transform="rotate(-90 147.4 72.9)">R1</text>
<text x="149.9" y="76.6">VSS_FILT</text>
<text x="149.9" y="73.9" transform="rotate(-90 149.9 73.9)">1k24</text>
<text x="164.6" y="73.7">Q2</text>
<text x="171.1" y="73.5" transform="rotate(-90 171.1 73.5)">3</text>
<text x="206.9" y="74.7">MAMODE2_ECM_VLIM</text>
<text x="229" y="75.7">1k24</text>
<text x="230.1" y="73.1">R15</text>
<text x="253.6" y="74.9">100n</text>
<text x="255.6" y="72.6">C7</text>
<text x="264" y="72.6">C10</text>
<text x="265.3" y="74.9">1u</text>
<text x="305.4" y="74.9">1u</text>
<text x="305.5" y="72.6">C14</text>
<text x="315" y="72.6">C18</text>
<text x="315.2" y="74.9">100n</text>
<text x="147.4" y="83" transform="rotate(-90 147.4 83)">R2</text>
<text x="149.9" y="83.7" transform="rotate(-90 149.9 83.7)">DNP</text>
<text x="161.9" y="81.3">C2</text>
<text x="162.1" y="83.7">100n</text>
<text x="162.7" y="78.4">1</text>
<text x="171.1" y="81.2" transform="rotate(-90 171.1 81.2)">2</text>
<text x="173.4" y="83.2" transform="rotate(-90 173.4 83.2)">Q_NMOS_GSD</text>
<text x="201.5" y="82">D5</text>
<text x="210.2" y="80">THERE ARE QTY3 BLK/YEL</text>
<text x="210.2" y="82">WIRES IN THE HARNESS:</text>
<text x="259" y="82.6">GND</text>
<text x="268.6" y="82.6">GND</text>
<text x="284.2" y="78.5" transform="rotate(-90 284.2 78.5)">30</text>
<text x="285.1" y="82.2" transform="rotate(-90 285.1 82.2)">VIN</text>
<text x="289.3" y="78.5" transform="rotate(-90 289.3 78.5)">17</text>
<text x="290.2" y="82.4" transform="rotate(-90 290.2 82.4)">3V3</text>
<text x="291.8" y="78.5" transform="rotate(-90 291.8 78.5)">27</text>
<text x="292.7" y="82.5" transform="rotate(-90 292.7 82.5)">+5V</text>
<text x="300.3" y="82.6">GND</text>
<text x="309.8" y="82.6">GND</text>
<text x="353.7" y="84">+5V</text>
<text x="10.4" y="85.7">B</text>
<text x="167.6" y="87.7">GND</text>
<text x="208.8" y="87.2" transform="rotate(-90 208.8 87.2)">D_Zener_ALT</text>
<text x="210.2" y="84.1">-QTY2 are +12V_KEYON</text>
<text x="210.2" y="86.1">-QTY1 is MAMODE2 (5V)</text>
<text x="275.1" y="88.7">1</text>
<text x="275.1" y="86.1">2</text>
<text x="277.4" y="89.6">D1/TX</text>
<text x="277.4" y="87">D0/RX</text>
<text x="290.8" y="87">RESET</text>
<text x="290.8" y="89.6">RESET</text>
<text x="297.5" y="86.1">28</text>
<text x="298" y="88.7">3</text>
<text x="313.7" y="89.1">C17</text>
<text x="339.8" y="85.9">+5V</text>
<text x="408.4" y="85.7">B</text>
<text x="147.3" y="91.5">GND</text>
<text x="156.8" y="91.5">GND</text>
<text x="167.3" y="93.4">+5V</text>
<text x="203.8" y="90.9">GND</text>
<text x="258.8" y="93.8">MAMODE1_MCM</text>
<text x="258.8" y="91.2">MAMODE2_MCM</text>
<text x="275.1" y="91.2">5</text>
<text x="275.1" y="93.8">6</text>
<text x="277.4" y="92.1">D2</text>
<text x="277.4" y="94.7">D3</text>
<text x="306.5" y="93.4" transform="rotate(-90 306.5 93.4)">AREF</text>
<text x="313.9" y="91.4">100n</text>
<text x="345.7" y="95.7">100n</text>
<text x="346.6" y="93.4">C21</text>
<text x="372.1" y="95.7">Amphenol 54602-908LF</text>
<text x="255.8" y="96.3">MAMODE2_ECM_uC</text>
<text x="262.4" y="101.4">CLUTCH_uC</text>
<text x="263.4" y="98.8">BRAKE_uC</text>
<text x="275.1" y="96.3">7</text>
<text x="275.1" y="98.8">8</text>
<text x="275.1" y="101.4">9</text>
<text x="277.4" y="97.2">D4</text>
<text x="277.4" y="99.7">D5</text>
<text x="291.8" y="97.2">AREF</text>
<text x="297.5" y="96.3">18</text>
<text x="297.5" y="101.4">19</text>
<text x="302.9" y="101.4">POTENTIOMETER</text>
<text x="308.6" y="99.1">GND</text>
<text x="326.4" y="97.5" transform="rotate(-90 326.4 97.5)">R36</text>
<text x="328.3" y="97.5" transform="rotate(-90 328.3 97.5)">10k</text>
<text x="330.9" y="97.5" transform="rotate(-90 330.9 97.5)">R37</text>
<text x="332.8" y="97.5" transform="rotate(-90 332.8 97.5)">10k</text>
<text x="335.3" y="97.5" transform="rotate(-90 335.3 97.5)">R38</text>
<text x="337.2" y="97.5" transform="rotate(-90 337.2 97.5)">10k</text>
<text x="339.8" y="97.5" transform="rotate(-90 339.8 97.5)">R39</text>
<text x="341.7" y="97.5" transform="rotate(-90 341.7 97.5)">10k</text>
<text x="358.8" y="101.4">POTENTIOMETER 2</text>
<text x="358.8" y="98.8">GND_POT</text>
<text x="374.8" y="98.8">1</text>
<text x="167.7" y="102.7" transform="rotate(-90 167.7 102.7)">R3</text>
<text x="170.2" y="103.7" transform="rotate(-90 170.2 103.7)">1k24</text>
<text x="171.4" y="106.5">NEP_D</text>
<text x="180" y="104.9">R12</text>
<text x="180.8" y="107.4">100</text>
<text x="262.1" y="106.5">NEP_PCINT0</text>
<text x="262.2" y="103.9">VSS_PCINT2</text>
<text x="274.6" y="103.9">10</text>
<text x="274.6" y="106.5">11</text>
<text x="277.4" y="104.8">D7</text>
<text x="277.4" y="107.4">D8</text>
<text x="277.4" y="102.3">D6</text>
<text x="294.4" y="102.3">A0</text>
<text x="294.4" y="104.8">A1</text>
<text x="294.4" y="107.4">A2</text>
<text x="297.5" y="103.9">20</text>
<text x="297.5" y="106.5">21</text>
<text x="302.9" y="106.5">CMDPWR_ADC</text>
<text x="302.9" y="103.9">MAMODE1_ADC</text>
<text x="358.8" y="103.9">VCC_POT</text>
<text x="358.8" y="106.5">GND_BUTTON</text>
<text x="374.8" y="103.9">3</text>
<text x="374.8" y="106.5">4</text>
<text x="171.7" y="113.5">D</text>
<text x="171.8" y="111.2">D7</text>
<text x="190.4" y="111.2">C4</text>
<text x="190.7" y="113.5">100n</text>
<text x="259.7" y="109">CMDPWR_MCM</text>
<text x="270.6" y="111.5">CS</text>
<text x="274.6" y="109">12</text>
<text x="274.6" y="111.5">13</text>
<text x="277.4" y="109.9">D9</text>
<text x="277.4" y="112.4">D10</text>
<text x="294.4" y="109.9">A3</text>
<text x="294.4" y="112.4">A4</text>
<text x="297.5" y="109">22</text>
<text x="297.5" y="111.5">23</text>
<text x="302.9" y="111.5">MODE_SEL1</text>
<text x="302.9" y="109">BUTTON</text>
<text x="358.8" y="109">BUTTON</text>
<text x="358.8" y="111.5">MODE_SEL1</text>
<text x="374.8" y="109">5</text>
<text x="374.8" y="111.5">6</text>
<text x="146" y="116.6">NEP_12V</text>
<text x="268.5" y="116.6">MISO</text>
<text x="268.5" y="114.1">MOSI</text>
<text x="269.3" y="119.2">SCK</text>
<text x="274.6" y="114.1">14</text>
<text x="274.6" y="116.6">15</text>
<text x="274.6" y="119.2">16</text>
<text x="277.4" y="115">D11</text>
<text x="277.4" y="117.5">D12</text>
<text x="294.4" y="115">A5</text>
<text x="294.4" y="117.5">A6</text>
<text x="297.5" y="114.1">24</text>
<text x="297.5" y="116.6">25</text>
<text x="297.5" y="119.2">26</text>
<text x="302.9" y="114.1">MODE_SEL2</text>
<text x="302.9" y="116.6">MAP_uC</text>
<text x="302.9" y="119.2">THROTTLE_uC</text>
<text x="358.8" y="114.1">MODE_SEL2</text>
<text x="358.8" y="116.6">GND_MODE</text>
<text x="374.8" y="114.1">7</text>
<text x="374.8" y="116.6">8</text>
<text x="79.7" y="125.8">BTS5030-1EJA</text>
<text x="95.6" y="125.6" transform="rotate(-90 95.6 125.6)">9</text>
<text x="96.5" y="123.5">HIGH SIDE</text>
<text x="96.5" y="125.5">FET DRIVER</text>
<text x="116.1" y="124.5">Heatsink_Pad</text>
<text x="145.7" y="125.8">+5V</text>
<text x="185.4" y="121.4">GND</text>
<text x="277.4" y="120.1">D13</text>
<text x="287.7" y="124" transform="rotate(-90 287.7 124)">GND</text>
<text x="290.2" y="124" transform="rotate(-90 290.2 124)">GND</text>
<text x="294.4" y="120.1">A7</text>
<text x="341" y="121" transform="rotate(-90 341 121)">R40</text>
<text x="343.6" y="121" transform="rotate(-90 343.6 121)">10k</text>
<text x="351.2" y="123.2">GND</text>
<text x="380.6" y="121.9">RJ45</text>
<text x="381.8" y="124.2">J5</text>
<text x="89.1" y="128.7">2</text>
<text x="89.1" y="131.2">3</text>
<text x="91.3" y="129.6">IN</text>
<text x="96.5" y="129.3" transform="rotate(-90 96.5 129.3)">VS</text>
<text x="101.8" y="131.2">6 BRAKE_DRIVE</text>
<text x="123.4" y="130.1" transform="rotate(-90 123.4 130.1)">1</text>
<text x="125.2" y="127.7">HS1</text>
<text x="228.5" y="131.2">MISO</text>
<text x="234.5" y="131.2">1</text>
<text x="238.4" y="129.6">J6</text>
<text x="243.4" y="131.2">2</text>
<text x="245.7" y="131.2">5V</text>
<text x="248" y="127.1">+5V</text>
<text x="258.7" y="127.1">+5V</text>
<text x="281.9" y="130.9">GND</text>
<text x="286.8" y="126.2" transform="rotate(-90 286.8 126.2)">4</text>
<text x="289.3" y="126.7" transform="rotate(-90 289.3 126.7)">29</text>
<text x="290.8" y="130.9">GND</text>
<text x="293.5" y="126.5">A1</text>
<text x="341.1" y="129.6">GND</text>
<text x="10.4" y="135.7">C</text>
<text x="89.1" y="133.8">4</text>
<text x="91.3" y="132.1">DEN</text>
<text x="91.3" y="134.7">IS</text>
<text x="96.5" y="136.1" transform="rotate(-90 96.5 136.1)">GND</text>
<text x="96.7" y="132.1">OUT</text>
<text x="124.2" y="136">D4</text>
<text x="146.1" y="135.1" transform="rotate(-90 146.1 135.1)">R4</text>
<text x="148.6" y="136.1" transform="rotate(-90 148.6 136.1)">1k24</text>
<text x="159.5" y="137.2">R8</text>
<text x="178.5" y="137.2">R9</text>
<text x="197.7" y="137.2">R17</text>
<text x="229.3" y="133.8">SCK</text>
<text x="230.6" y="136.3">CS</text>
<text x="234.5" y="133.8">3</text>
<text x="234.5" y="136.3">5</text>
<text x="243.4" y="133.8">4</text>
<text x="243.4" y="136.3">6</text>
<text x="245.7" y="133.8">MOSI</text>
<text x="245.7" y="136.3">GND</text>
<text x="263.6" y="137">C11</text>
<text x="263.7" y="134.7">100n</text>
<text x="280" y="134.1">Arduino_Nano_v3.x</text>
<text x="408.4" y="135.7">C</text>
<text x="86.2" y="142">GND_ILIM</text>
<text x="95.6" y="138.3" transform="rotate(-90 95.6 138.3)">1</text>
<text x="97.4" y="139.2">U1</text>
<text x="124" y="138.3">D</text>
<text x="148.6" y="138.8">BRAKE_D</text>
<text x="150.2" y="143.6">D6</text>
<text x="159.2" y="139.8">100</text>
<text x="166.4" y="138.8">BRAKE_PI</text>
<text x="168.9" y="143.6">C5</text>
<text x="178.2" y="139.8">100</text>
<text x="184.8" y="138.8">BRAKE_ILIM</text>
<text x="198.6" y="139.8">100</text>
<text x="226.8" y="139.8">Conn_02x03_Odd_Even</text>
<text x="247.7" y="142.9">GND</text>
<text x="76.6" y="148.6" transform="rotate(-90 76.6 148.6)">BRAKE_EN</text>
<text x="94.5" y="149" transform="rotate(-90 94.5 149)">R41</text>
<text x="96.4" y="148.8" transform="rotate(-90 96.4 148.8)">100</text>
<text x="150.1" y="145.9">D</text>
<text x="169.1" y="145.9">100n</text>
<text x="258.4" y="144.9">GND</text>
<text x="163.8" y="153.8">GND</text>
<text x="80.8" y="161.3">R5</text>
<text x="93.9" y="156.9">GND</text>
<text x="121.7" y="159.5" transform="rotate(-90 121.7 159.5)">THIS TRACE 5A(MAX)</text>
<text x="225.1" y="159.5">+5V</text>
<text x="260" y="157.6">+5V</text>
<text x="79.8" y="163.2">1k24</text>
<text x="161.6" y="166.5">+5V</text>
<text x="188" y="162.3">BRAKE_uC</text>
<text x="263.8" y="165.3">L1</text>
<text x="263.8" y="167.6">1u</text>
<text x="75.5" y="169.9" transform="rotate(-90 75.5 169.9)">R44</text>
<text x="77.4" y="170.1" transform="rotate(-90 77.4 170.1)">DNP</text>
<text x="78.7" y="169">&lt;&lt;POPULATE 1k24 TO USE</text>
<text x="78.7" y="171.1">'MAP_uC' AS DEDICATED</text>
<text x="78.7" y="173.1">BRAKE DRIVE LINE</text>
<text x="225.5" y="169.3" transform="rotate(-90 225.5 169.3)">R20</text>
<text x="228" y="169.8" transform="rotate(-90 228 169.8)">1k24</text>
<text x="242.3" y="171.9">CMD_5V_ILIM</text>
<text x="162" y="176.3" transform="rotate(-90 162 176.3)">R19</text>
<text x="164.5" y="176.7" transform="rotate(-90 164.5 176.7)">7k32</text>
<text x="188" y="179.5">CLUTCH_uC</text>
<text x="227.1" y="179.1" transform="rotate(-90 227.1 179.1)">CMD_DIV</text>
<text x="240.6" y="178.9">DNP</text>
<text x="240.6" y="176.6">C8</text>
<text x="257.4" y="176.5">Q9</text>
<text x="263.8" y="176.4" transform="rotate(-90 263.8 176.4)">2</text>
<text x="273.7" y="177.6">1u</text>
<text x="273.7" y="175.3">C12</text>
<text x="10.4" y="185.7">D</text>
<text x="141.7" y="182.6" transform="rotate(-90 141.7 182.6)">R13</text>
<text x="144.1" y="185.8">CLUTCH_FILT</text>
<text x="144.2" y="183.1" transform="rotate(-90 144.2 183.1)">7k32</text>
<text x="158.9" y="183">Q6</text>
<text x="165.4" y="182.8" transform="rotate(-90 165.4 182.8)">3</text>
<text x="225.5" y="184.5" transform="rotate(-90 225.5 184.5)">R21</text>
<text x="228" y="184.4" transform="rotate(-90 228 184.4)">768</text>
<text x="247.9" y="184.7" transform="rotate(-90 247.9 184.7)">2</text>
<text x="255.4" y="181.3">1</text>
<text x="263.8" y="184" transform="rotate(-90 263.8 184)">3</text>
<text x="266.1" y="185.8" transform="rotate(-90 266.1 185.8)">Q_PMOS_GSD</text>
<text x="268.6" y="185.5">GND</text>
<text x="408.4" y="185.7">D</text>
<text x="121.7" y="186.8" transform="rotate(-90 121.7 186.8)">THIS TRACE 5A(MAX)</text>
<text x="156.2" y="190.6">C6</text>
<text x="157" y="187.6">1</text>
<text x="165.4" y="190.4" transform="rotate(-90 165.4 190.4)">2</text>
<text x="230.8" y="186.1">R24</text>
<text x="230.9" y="188.7">100</text>
<text x="237.2" y="187.4" transform="rotate(-90 237.2 187.4)">CMD_G1</text>
<text x="239.5" y="189.5">1</text>
<text x="262" y="191.2" transform="rotate(-90 262 191.2)">CMD_PP</text>
<text x="271.2" y="188.6">1k24</text>
<text x="271.4" y="191.1">R32</text>
<text x="281.4" y="188.6">7k32</text>
<text x="281.6" y="191.1">R34</text>
<text x="322.3" y="187.4" transform="rotate(-90 322.3 187.4)">CMDPWR_ADC</text>
<text x="141.7" y="192.8" transform="rotate(-90 141.7 192.8)">R14</text>
<text x="144.2" y="192.9" transform="rotate(-90 144.2 192.9)">DNP</text>
<text x="156.4" y="192.9">100n</text>
<text x="161.9" y="196.9">GND</text>
<text x="167.7" y="192.4" transform="rotate(-90 167.7 192.4)">Q_NMOS_GSD</text>
<text x="242.1" y="192.4">Q7</text>
<text x="247.9" y="192.3" transform="rotate(-90 247.9 192.3)">3</text>
<text x="250.2" y="194" transform="rotate(-90 250.2 194)">Q_PMOS_GSD</text>
<text x="252.5" y="192.4" transform="rotate(-90 252.5 192.4)">CMD_G2</text>
<text x="255.4" y="197.8">1</text>
<text x="257.5" y="193.1">Q10</text>
<text x="263.8" y="192.9" transform="rotate(-90 263.8 192.9)">3</text>
<text x="277.9" y="195.6" transform="rotate(-90 277.9 195.6)">CMD_PI</text>
<text x="102.5" y="202">J2</text>
<text x="106.2" y="203.6">1</text>
<text x="109.2" y="203.6">BRAKE_RAW</text>
<text x="141.6" y="200.7">GND</text>
<text x="151.1" y="200.7">GND</text>
<text x="227.1" y="199.4" transform="rotate(-90 227.1 199.4)">CMD_DIODE</text>
<text x="229.6" y="202.6">D1</text>
<text x="245.2" y="201" transform="rotate(-90 245.2 201)">R26</text>
<text x="247.1" y="201.5" transform="rotate(-90 247.1 201.5)">1k24</text>
<text x="263.8" y="200.5" transform="rotate(-90 263.8 200.5)">2</text>
<text x="266.1" y="202.6" transform="rotate(-90 266.1 202.6)">Q_NMOS_GSD</text>
<text x="271.7" y="198.8">C15</text>
<text x="272.9" y="201.1">1u</text>
<text x="281.8" y="198.8">C19</text>
<text x="283.1" y="201.1">1u</text>
<text x="106.2" y="206.2">2</text>
<text x="106.2" y="208.7">3</text>
<text x="109.2" y="208.7">THROTTLE_RAW</text>
<text x="109.2" y="206.2">CLUTCH_RAW</text>
<text x="143.9" y="209.6">7k32</text>
<text x="145" y="207.1">R6</text>
<text x="188" y="208.7">THROTTLE_uC</text>
<text x="229.4" y="204.9">D</text>
<text x="244.4" y="209">GND</text>
<text x="260.3" y="207.1">GND</text>
<text x="276.2" y="209">GND</text>
<text x="286.3" y="209">GND</text>
<text x="98.3" y="214.7">Conn_01x04</text>
<text x="106.2" y="211.2">4</text>
<text x="109.2" y="211.2">MAP_RAW</text>
<text x="143.9" y="212.2">7k32</text>
<text x="144.4" y="214.7">R10</text>
<text x="154.3" y="216">C1</text>
<text x="165" y="216">C3</text>
<text x="188" y="211.2">MAP_uC</text>
<text x="260" y="215.4">+5V</text>
<text x="154.5" y="218.3">100n</text>
<text x="165.3" y="218.3">100n</text>
<text x="225.1" y="217.3">+5V</text>
<text x="149.2" y="226.1">GND</text>
<text x="160" y="226.1">GND</text>
<text x="225.5" y="227.1" transform="rotate(-90 225.5 227.1)">R22</text>
<text x="228" y="227.5" transform="rotate(-90 228 227.5)">1k24</text>
<text x="263.8" y="223.1">L2</text>
<text x="263.8" y="225.4">1u</text>
<text x="242.6" y="229.7">MA1_5V_ILIM</text>
<text x="273.7" y="233.1">C13</text>
<text x="10.4" y="235.7">E</text>
<text x="188" y="236">MAP_uC</text>
<text x="227.1" y="236.9" transform="rotate(-90 227.1 236.9)">MA1_DIV</text>
<text x="240.6" y="236.7">DNP</text>
<text x="240.6" y="234.4">C9</text>
<text x="255.4" y="239.1">1</text>
<text x="257.5" y="234.3">Q11</text>
<text x="263.8" y="234.2" transform="rotate(-90 263.8 234.2)">2</text>
<text x="273.7" y="235.4">1u</text>
<text x="408.4" y="235.7">E</text>
<text x="225.5" y="242.3" transform="rotate(-90 225.5 242.3)">R23</text>
<text x="228" y="242.2" transform="rotate(-90 228 242.2)">768</text>
<text x="230.8" y="243.9">R25</text>
<text x="237.2" y="245.1" transform="rotate(-90 237.2 245.1)">MA1_G1</text>
<text x="247.9" y="242.5" transform="rotate(-90 247.9 242.5)">2</text>
<text x="263.8" y="241.8" transform="rotate(-90 263.8 241.8)">3</text>
<text x="266.1" y="243.6" transform="rotate(-90 266.1 243.6)">Q_PMOS_GSD</text>
<text x="268.6" y="243.3">GND</text>
<text x="324.9" y="245.1" transform="rotate(-90 324.9 245.1)">MAMODE1_ADC</text>
<text x="230.9" y="246.5">100</text>
<text x="239.5" y="247.3">1</text>
<text x="242.1" y="250.2">Q8</text>
<text x="247.9" y="250.1" transform="rotate(-90 247.9 250.1)">3</text>
<text x="250.2" y="251.8" transform="rotate(-90 250.2 251.8)">Q_PMOS_GSD</text>
<text x="252.5" y="250.2" transform="rotate(-90 252.5 250.2)">MA1_G2</text>
<text x="257.5" y="250.9">Q12</text>
<text x="262" y="249" transform="rotate(-90 262 249)">MA1_PP</text>
<text x="263.8" y="250.7" transform="rotate(-90 263.8 250.7)">3</text>
<text x="271.2" y="246.3">1k24</text>
<text x="271.4" y="248.9">R33</text>
<text x="281.4" y="246.3">7k32</text>
<text x="281.6" y="248.9">R35</text>
<text x="255.4" y="255.6">1</text>
<text x="271.7" y="256.6">C16</text>
<text x="277.9" y="253.4" transform="rotate(-90 277.9 253.4)">MA1_PI</text>
<text x="281.8" y="256.6">C20</text>
<text x="227.1" y="259.1" transform="rotate(-90 227.1 259.1)">MA1_DIODE</text>
<text x="229.6" y="262.3">D2</text>
<text x="245.2" y="258.8" transform="rotate(-90 245.2 258.8)">R27</text>
<text x="247.1" y="259.3" transform="rotate(-90 247.1 259.3)">1k24</text>
<text x="263.8" y="258.3" transform="rotate(-90 263.8 258.3)">2</text>
<text x="266.1" y="260.4" transform="rotate(-90 266.1 260.4)">Q_NMOS_GSD</text>
<text x="270.7" y="258.9">100n</text>
<text x="280.9" y="258.9">100n</text>
<text x="188" y="265.8">CMDPWR_ECM</text>
<text x="188" y="268.4">MAMODE1_ECM</text>
<text x="229.4" y="264.6">D</text>
<text x="244.4" y="266.8">GND</text>
<text x="260.3" y="264.9">GND</text>
<text x="276.2" y="266.8">GND</text>
<text x="286.3" y="266.8">GND</text>
<text x="10.5" y="285.7">F</text>
<text x="35" y="286.7">1</text>
<text x="85" y="286.7">2</text>
<text x="135" y="286.7">3</text>
<text x="185" y="286.7">4</text>
<text x="235" y="286.7">5</text>
<text x="285" y="286.7">6</text>
<text x="335" y="286.7">7</text>
<text x="385" y="286.7">8</text>
<text x="408.5" y="285.7">F</text>
</g>
</svg>
